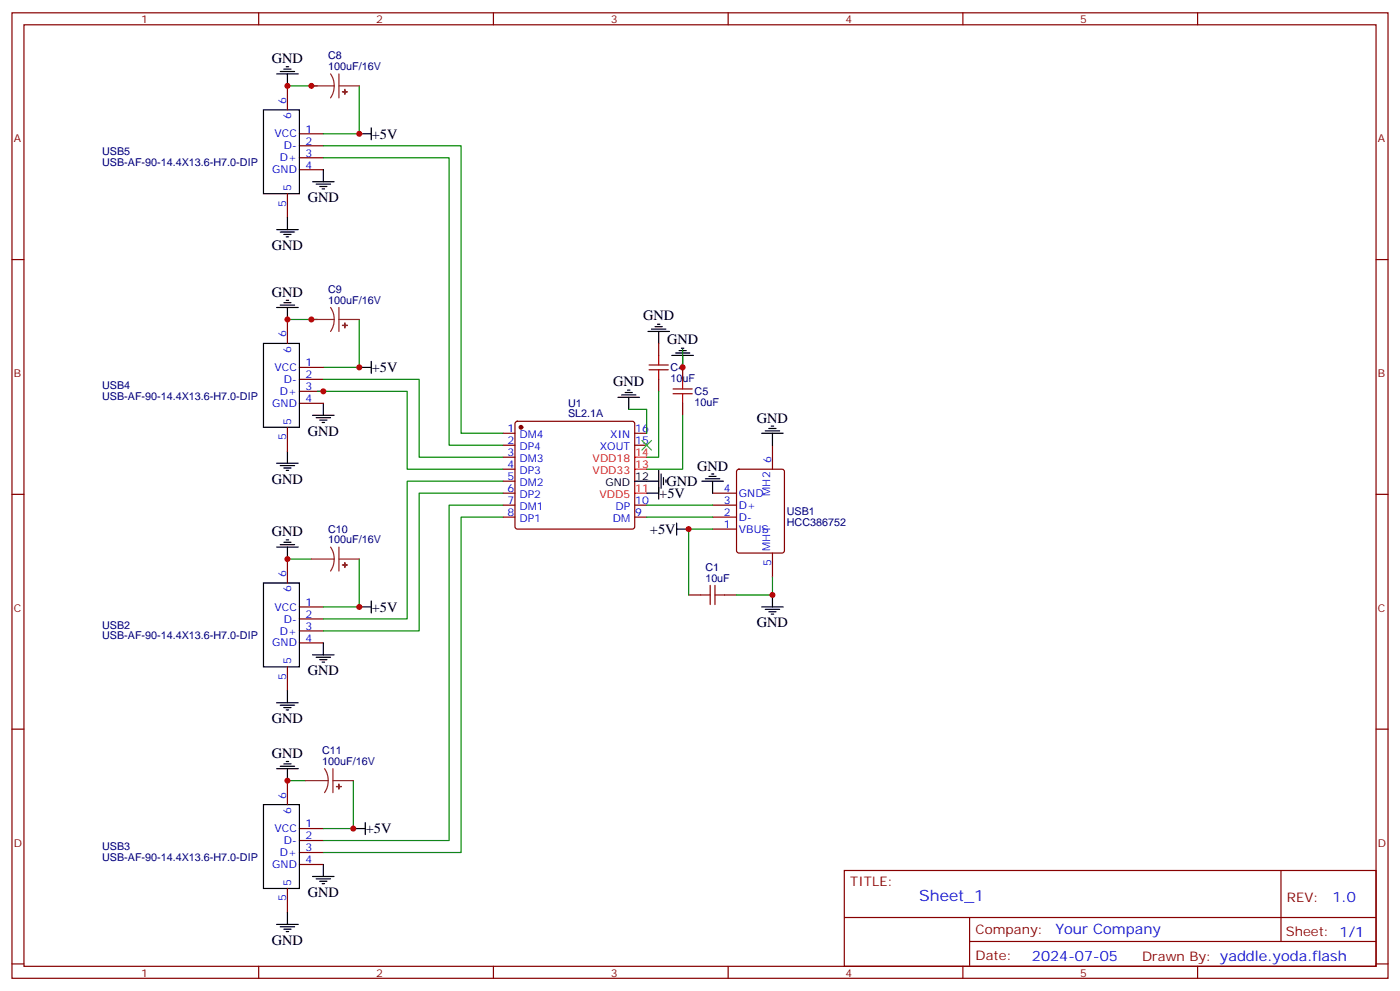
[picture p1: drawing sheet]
<svg xmlns="http://www.w3.org/2000/svg" width="412mm" height="292mm" viewBox="0 0 412 292" stroke-linecap="round" stroke-linejoin="round" font-family="sans-serif">
<g fill="none" stroke="#870000" stroke-width=".35">
<path d="M3.5 3.8h405.4v284.3h-405.4zM7.1 7.3h398.2v277.3h-398.2zM76.2 3.8v3.5M145.3 3.8v3.5M214.5 3.8v3.5M283.6 3.8v3.5M352.8 3.8v3.5M84.7 25.3v7M88.2 39.4h7M84.7 57v7.1M88.2 42.9h7M88.2 46.5h7"/>
<path d="M88.2 50h7M3.5 76.4h3.6M405.3 76.4h3.6M84.7 94.1v7M88.2 108.2h7M88.2 111.7h7M88.2 115.3h7M88.2 118.8h7M194 101.1v3.6M194 111.7v3.6M201.1 108.2v3.5M201.1 118.8v3.5"/>
<path d="M84.7 125.8v7.1M148.2 127.6h3.5M148.2 131.1h3.5M148.2 134.7h3.5M148.2 138.2h3.5M151.9 124.3l.5-.2h33.9l.5 .2 .2 .5v30.3l-.3 .5-.4 .2h-33.9l-.5-.2-.2-.5v-30.3zM187 127.6h3.5M187 131.1h3.5M217.2 138.4l.5-.2h12.7l.6 .4 .1 23.6-.5 .6-12.9 .1-.7-.5v-23.5zM227.5 131.1v7.1M3.5 145.6h3.6M148.2 145.2h3.5"/>
<path d="M148.2 148.8h3.5M148.2 152.3h3.5M148.2 141.7h3.5M187 148.8h3.5M187 152.3h3.5M209.9 145.2h7.1M209.9 148.8h7.1M209.9 152.3h7.1M209.9 155.8h7.1M405.3 145.6h3.6M84.7 164.6v7.1M88.2 178.8h7"/>
<path d="M202.8 175.2h3.6M213.4 175.2h3.6M227.5 162.9v7M84.7 196.4v7M88.2 182.3h7M88.2 185.8h7M88.2 189.3h7M3.5 214.7h3.6M405.3 214.7h3.6M84.7 229.9v7.1M88.2 244h7M88.2 247.5h7"/>
<path d="M88.2 251.1h7M88.2 254.6h7M248.7 256.4h156.6v28.2h-156.6zM377.3 256.4v20.9M84.7 261.7v7M248.7 270.2h156.5M285.6 277.3h119.6M285.6 270.2v14.1M3.5 283.9h3.6M76.2 284.6v3.5M145.3 284.6v3.5M214.5 284.6v3.5"/>
<path d="M283.6 284.6v3.5M352.8 284.6v3.5M405.3 283.9h3.6"/>
</g>
<g fill="none" stroke="#000" stroke-width=".35">
<path d="M84.3 19.6h.7M77.6 32.3h10.6v24.7h-10.6zM81.5 21.8h6.3M82.5 21.1h4.3M83.6 20.4h2.1M84.7 21.8v3.5M105.8 39.4h3.6M109.4 37.6v3.6M92.1 53.5h6.3M93.1 54.2h4.3M94.2 54.9h2.1M94.9 55.6h.7"/>
<path d="M95.2 50v3.5M81.5 67.6h6.3M82.5 68.3h4.3M83.6 69h2.1M84.3 69.7h.7M84.7 64.1v3.5M81.5 90.6h6.3M82.5 89.9h4.3M83.6 89.1h2.1M84.3 88.4h.7M84.7 90.6v3.5M190.9 97.6h6.3"/>
<path d="M191.9 96.9h4.2M193 96.2h2.1M193.7 95.5h.7M194 97.6v3.5M77.6 101.1h10.6v24.7h-10.6zM95.2 118.8v3.5M105.8 108.2h3.6M109.4 106.4v3.6M182 117h6.4M183.1 116.3h4.2M184.1 115.6h2.2M184.9 114.9h.7"/>
<path d="M185.2 117v3.5M197.9 104.7h6.4M199 104h4.2M200 103.3h2.1M200.7 102.6h.7M201.1 104.7v3.5M81.5 136.4h6.3M82.5 137.1h4.3M83.6 137.8h2.1M84.3 138.5h.7M84.7 132.9v3.5M92.1 122.3h6.3"/>
<path d="M93.1 123h4.3M94.2 123.7h2.1M94.9 124.4h.7M194 138.5v8.5M194.7 139.6v4.2M209.5 139.6h.8M224.4 127.6h6.3M225.4 126.9h4.3M226.5 126.2h2.1M227.2 125.5h.7M227.5 127.6v3.5M83.6 159.7h2.1"/>
<path d="M84.3 159h.7M187 141.7h7M190.5 145.2h3.5M195.4 140.7v2.1M196.1 141.4v.7M199.3 155.8h3.5M199.3 154.1v3.5M206.7 141.7h6.4M207.8 141h4.2M208.8 140.3h2.2M209.9 141.7v3.5M77.6 171.7h10.6v24.7h-10.6z"/>
<path d="M81.5 161.1h6.3M82.5 160.4h4.3M84.7 161.1v3.5M105.8 178.8h3.6M109.4 177v3.5M224.4 178.8h6.3M225.4 179.5h4.3M227.5 175.2v3.6M92.1 192.9h6.3M93.1 193.6h4.3M94.2 194.3h2.1M94.9 195h.7"/>
<path d="M95.2 189.3v3.6M226.5 180.2h2.1M227.2 180.9h.7M81.5 207h6.3M82.5 207.7h4.3M83.6 208.4h2.1M84.3 209.1h.7M84.7 203.4v3.6M77.6 237h10.6v24.7h-10.6zM81.5 226.4h6.3M82.5 225.7h4.3M83.6 225h2.1"/>
<path d="M84.3 224.3h.7M84.7 226.4v3.5M92.1 258.1h6.3M93.1 258.8h4.3M94.2 259.5h2.1M95.2 254.6v3.5M104.1 244h3.5M107.6 242.3v3.5M81.5 272.2h6.3M82.5 272.9h4.3M83.6 273.6h2.1M84.3 274.4h.7"/>
<path d="M84.7 268.7v3.5M94.9 260.2h.7"/>
</g>
<circle cx="153.5" cy="125.8" r=".53" fill="#870000" stroke="#870000" stroke-width=".35"/>
<path d="M187 138.2h3.5M187 134.7h3.5M187 145.2h3.5" fill="none" stroke="#f00" stroke-width=".35"/>
<g fill="none" stroke="#008700" stroke-width=".35">
<path d="M84.7 25.3h8.8M105.8 25.3v14.1h-10.6M95.2 42.9h40.6v84.7h12.4M95.2 46.5h37.1v84.6h15.9M84.7 94.1h8.8M105.8 94.1v14.1h-10.6M93.5 115.3h26.4v22.9h28.3M95.2 111.7h28.3v23h24.7M194 115.3v19.4h-3.5M201.1 102.9v5.3M185.2 120.5h5.3v7.1M201.1 122.3v15.9h-10.6"/>
<path d="M148.2 148.8h-15.9v98.7h-37.1M148.2 152.3h-12.4v98.8h-40.6M148.2 141.7h-28.3v40.6h-24.7M148.2 145.2h-24.7v40.6h-28.3M190.5 148.8h19.4M190.5 152.3h19.4M209.9 155.8h-7.1v19.4M84.7 164.6h7M105.8 164.6v14.2h-10.6M227.5 169.9v5.3h-10.5M84.7 229.9h5.3M104.1 229.9v14.1h-8.9"/>
</g>
<path d="M191.2 108.9h5.6M191.2 107.5h5.6M194 104.7v2.8M194 108.9v2.8M198.3 114.5h5.6M198.3 116h5.6M201.1 111.7v2.8M201.1 116v2.8M206.4 175.2h2.8M209.2 172.4v5.6M210.6 175.2h2.8M210.6 172.4v5.6" fill="none" stroke="#a10000" stroke-width=".35"/>
<path d="M189.1 129.7l2.8 2.8M191.9 129.7l-2.8 2.8" fill="none" stroke="#3c3" stroke-width=".35"/>
<g fill="none" stroke="#8c2424" stroke-width=".35">
<path d="M91.7 25.3h6.7M97.4 21.8l.8 1.6 .2 1.9M98.4 25.3l-.2 1.8-.8 1.7M99.8 25.3h6M99.8 21.8v7M91.7 94.1h6.7M97.4 90.6l.8 1.6 .2 1.9M98.4 94.1l-.2 1.8-.8 1.7M99.8 90.6v7M99.8 94.1h6M91.7 164.6h6.7M97.4 161.1l.8 1.7 .2 1.8"/>
<path d="M98.4 164.6l-.2 1.9-.8 1.7M99.8 161.1v7.1M99.8 164.6h6M90 229.9h6.7M95.6 226.4l.8 1.7 .3 1.8M96.7 229.9l-.3 1.9-.8 1.6M98.1 229.9h6M98.1 226.4v7"/>
</g>
<g fill="#8c2424" stroke="#8c2424" stroke-width=".35">
<path d="M101.6 26.4v1.4z"/>
<path d="M100.9 27l1.4 .1z"/>
<path d="M101.6 95.1v1.5z"/>
<path d="M100.9 95.8h1.4z"/>
<path d="M101.6 165.7v1.4z"/>
<path d="M100.9 166.4h1.4z"/>
<path d="M99.8 231v1.4z"/>
<path d="M99.1 231.6l1.4 .1z"/>
</g>
<g fill="#c00">
<circle cx="202.8" cy="155.8" r=".88"/>
<circle cx="84.7" cy="229.9" r=".88"/>
<circle cx="84.7" cy="164.6" r=".88"/>
<circle cx="105.8" cy="178.8" r=".88"/>
<circle cx="104.1" cy="244" r=".88"/>
<circle cx="201.1" cy="108.2" r=".88"/>
<circle cx="105.8" cy="108.2" r=".88"/>
<circle cx="84.7" cy="94.1" r=".88"/>
<circle cx="227.5" cy="175.2" r=".88"/>
<circle cx="84.7" cy="25.3" r=".88"/>
<circle cx="105.8" cy="39.4" r=".88"/>
<circle cx="95.3" cy="115.3" r=".88"/>
<circle cx="91.7" cy="94.1" r=".88"/>
<circle cx="91.7" cy="25.3" r=".88"/>
</g>
<text font-size="4.6" fill="#00f" x="270.8" y="265.4">Sheet_1</text>
<g font-size="4.2">
<text x="80.1" y="18.5">GND</text>
<text x="109.5" y="40.8">+5V</text>
<text x="90.7" y="59.5">GND</text>
<text x="80.1" y="73.6">GND</text>
<text x="80.1" y="87.3">GND</text>
<text x="189.4" y="94.4">GND</text>
<text x="196.5" y="101.4">GND</text>
<text x="109.5" y="109.6">+5V</text>
<text x="180.6" y="113.8">GND</text>
<text x="223" y="124.5">GND</text>
<text x="90.7" y="128.3">GND</text>
<text x="80.1" y="142.4">GND</text>
<text x="196.3" y="143.1">GND</text>
<text x="205.3" y="138.6">GND</text>
<text x="194.2" y="146.7">+5V</text>
<text x="80.1" y="157.9">GND</text>
<text x="191.4" y="157.3">+5V</text>
<text x="109.5" y="180.2">+5V</text>
<text x="223" y="184.7">GND</text>
<text x="90.7" y="198.9">GND</text>
<text x="80.1" y="213">GND</text>
<text x="80.1" y="223.1">GND</text>
<text x="107.8" y="245.4">+5V</text>
<text x="90.7" y="264.1">GND</text>
<text x="80.1" y="278.2">GND</text>
</g>
<g font-size="4.2" fill="#00f">
<text x="392.5" y="265.6">1.0</text>
<text x="310.9" y="275.2">Your Company</text>
<text x="304" y="283">2024-07-05</text>
</g>
<g font-size="3.9" fill="#800">
<text x="250.5" y="260.9">TITLE:</text>
<text x="379.1" y="265.6">REV:</text>
<text x="287.4" y="275.1">Company:</text>
<text x="378.7" y="275.8">Sheet: 1/1</text>
<text x="287.4" y="282.8">Date:</text>
<text x="336.4" y="282.9">Draw</text>
<text x="346.6" y="282.9">n By: yaddle.yoda.flash</text>
</g>
<g font-size="3.2" fill="#800">
<text x="41.6" y="6.8">1</text>
<text x="110.8" y="6.8">2</text>
<text x="179.9" y="6.8">3</text>
<text x="249.1" y="6.8">4</text>
<text x="318.2" y="6.8">5</text>
<text x="4.1" y="41.9">A</text>
<text x="405.9" y="41.9">A</text>
<text x="4.1" y="111">B</text>
<text x="405.9" y="111">B</text>
<text x="4.1" y="180.2">C</text>
<text x="405.9" y="180.2">C</text>
<text x="4.1" y="249.3">D</text>
<text x="405.9" y="249.3">D</text>
<text x="41.6" y="287.6">1</text>
<text x="110.8" y="287.6">2</text>
<text x="179.9" y="287.6">3</text>
<text x="249.1" y="287.6">4</text>
<text x="318.2" y="287.6">5</text>
</g>
<g font-size="3.2" fill="#000080">
<text x="96.7" y="17.5">C8</text>
<text x="96.7" y="20.7">100uF/16V</text>
<text x="30.1" y="45.8">USB5</text>
<text x="30.1" y="49">USB-AF-90-14.4X13.6-H7.0-DIP</text>
<text x="96.7" y="89.5">100uF/16V</text>
<text x="96.7" y="86.3">C9</text>
<text x="197.6" y="112.5">10uF</text>
<text x="197.6" y="109.4">C4</text>
<text x="30.1" y="117.8">USB-AF-90-14.4X13.6-H7.0-DIP</text>
<text x="30.1" y="114.6">USB4</text>
<text x="167.3" y="119.7">U1</text>
<text x="204.6" y="119.6">10uF</text>
<text x="204.6" y="116.4">C5</text>
<text x="167.3" y="122.9">SL2.1A</text>
<text x="231.8" y="154.8">HCC386752</text>
<text x="231.8" y="151.6">USB1</text>
<text x="96.7" y="160.1">100uF/16V</text>
<text x="96.7" y="156.9">C10</text>
<text x="207.8" y="171.3">10uF</text>
<text x="207.8" y="168.2">C1</text>
<text x="30.1" y="185.1">USB2</text>
<text x="30.1" y="188.3">USB-AF-90-14.4X13.6-H7.0-DIP</text>
<text x="94.9" y="225.3">100uF/16V</text>
<text x="94.9" y="222.1">C11</text>
<text x="30.1" y="250.4">USB3</text>
<text x="30.1" y="253.6">USB-AF-90-14.4X13.6-H7.0-DIP</text>
</g>
<g font-size="3.2" fill="#00f">
<text x="84.3" y="30.6" transform="rotate(-90 84.3 30.6)">6</text>
<text x="85.7" y="35.1" transform="rotate(-90 85.7 35.1)">6</text>
<text x="80.9" y="40.5">VCC</text>
<text x="90" y="39.1">1</text>
<text x="82.4" y="47.5">D+</text>
<text x="83.6" y="44">D-</text>
<text x="90" y="42.6">2</text>
<text x="90" y="46.1">3</text>
<text x="80.2" y="51">GND</text>
<text x="90" y="49.6">4</text>
<text x="85.7" y="56.3" transform="rotate(-90 85.7 56.3)">5</text>
<text x="84.3" y="60.8" transform="rotate(-90 84.3 60.8)">5</text>
<text x="84.3" y="99.4" transform="rotate(-90 84.3 99.4)">6</text>
<text x="85.7" y="103.9" transform="rotate(-90 85.7 103.9)">6</text>
<text x="90" y="107.8">1</text>
<text x="80.9" y="109.3">VCC</text>
<text x="83.6" y="112.8">D-</text>
<text x="90" y="111.4">2</text>
<text x="80.2" y="119.8">GND</text>
<text x="82.4" y="116.3">D+</text>
<text x="90" y="114.9">3</text>
<text x="90" y="118.4">4</text>
<text x="85.7" y="125.1" transform="rotate(-90 85.7 125.1)">5</text>
<text x="84.3" y="129.6" transform="rotate(-90 84.3 129.6)">5</text>
<text x="149.5" y="127.2">1</text>
<text x="149.5" y="130.8">2</text>
<text x="153" y="129">DM4</text>
<text x="179.8" y="129">XIN</text>
<text x="187.1" y="130.8">15</text>
<text x="187.1" y="127.2">16</text>
<text x="149.5" y="134.3">3</text>
<text x="149.5" y="137.8">4</text>
<text x="153" y="132.5">DP4</text>
<text x="153" y="136.1">DM3</text>
<text x="176.7" y="132.5">XOUT</text>
<text x="227.2" y="136.4" transform="rotate(-90 227.2 136.4)">6</text>
<text x="149.5" y="141.4">5</text>
<text x="153" y="139.6">DP3</text>
<text x="153" y="143.1">DM2</text>
<text x="149.5" y="144.9">6</text>
<text x="149.5" y="148.4">7</text>
<text x="153" y="146.6">DP2</text>
<text x="187.1" y="148.4">10</text>
<text x="213.2" y="144.9">4</text>
<text x="213.2" y="148.4">3</text>
<text x="217.7" y="146.3">GND</text>
<text x="217.7" y="149.8">D+</text>
<text x="226.8" y="146" transform="rotate(-90 226.8 146)">MH2</text>
<text x="149.5" y="151.9">8</text>
<text x="153" y="150.2">DM1</text>
<text x="153" y="153.7">DP1</text>
<text x="180.5" y="153.7">DM</text>
<text x="181.3" y="150.2">DP</text>
<text x="187.1" y="151.9">9</text>
<text x="213.2" y="151.9">2</text>
<text x="213.2" y="155.5">1</text>
<text x="217.7" y="153.4">D-</text>
<text x="217.7" y="156.9">VBUS</text>
<text x="226.8" y="162.2" transform="rotate(-90 226.8 162.2)">MH1</text>
<text x="227.2" y="166.7" transform="rotate(-90 227.2 166.7)">5</text>
<text x="84.3" y="169.9" transform="rotate(-90 84.3 169.9)">6</text>
<text x="80.9" y="179.8">VCC</text>
<text x="85.7" y="174.4" transform="rotate(-90 85.7 174.4)">6</text>
<text x="90" y="178.4">1</text>
<text x="83.6" y="183.3">D-</text>
<text x="90" y="181.9">2</text>
<text x="90" y="185.5">3</text>
<text x="80.2" y="190.4">GND</text>
<text x="82.4" y="186.9">D+</text>
<text x="90" y="189">4</text>
<text x="85.7" y="195.7" transform="rotate(-90 85.7 195.7)">5</text>
<text x="84.3" y="200.2" transform="rotate(-90 84.3 200.2)">5</text>
<text x="84.3" y="235.2" transform="rotate(-90 84.3 235.2)">6</text>
<text x="85.7" y="239.7" transform="rotate(-90 85.7 239.7)">6</text>
<text x="80.9" y="245.1">VCC</text>
<text x="90" y="243.7">1</text>
<text x="83.6" y="248.6">D-</text>
<text x="90" y="247.2">2</text>
<text x="90" y="250.7">3</text>
<text x="80.2" y="255.7">GND</text>
<text x="82.4" y="252.1">D+</text>
<text x="90" y="254.2">4</text>
<text x="85.7" y="260.9" transform="rotate(-90 85.7 260.9)">5</text>
<text x="84.3" y="265.4" transform="rotate(-90 84.3 265.4)">5</text>
</g>
<g font-size="3.2" fill="#f00">
<text x="174.6" y="136.1">VDD18</text>
<text x="187.1" y="137.8">13</text>
<text x="187.1" y="134.3">14</text>
<text x="174.6" y="139.6">VDD33</text>
<text x="176.6" y="146.6">VDD5</text>
<text x="187.1" y="144.9">11</text>
</g>
<g font-size="3.2">
<text x="178.4" y="143.1">GND</text>
<text x="187.1" y="141.4">12</text>
</g>
</svg>
